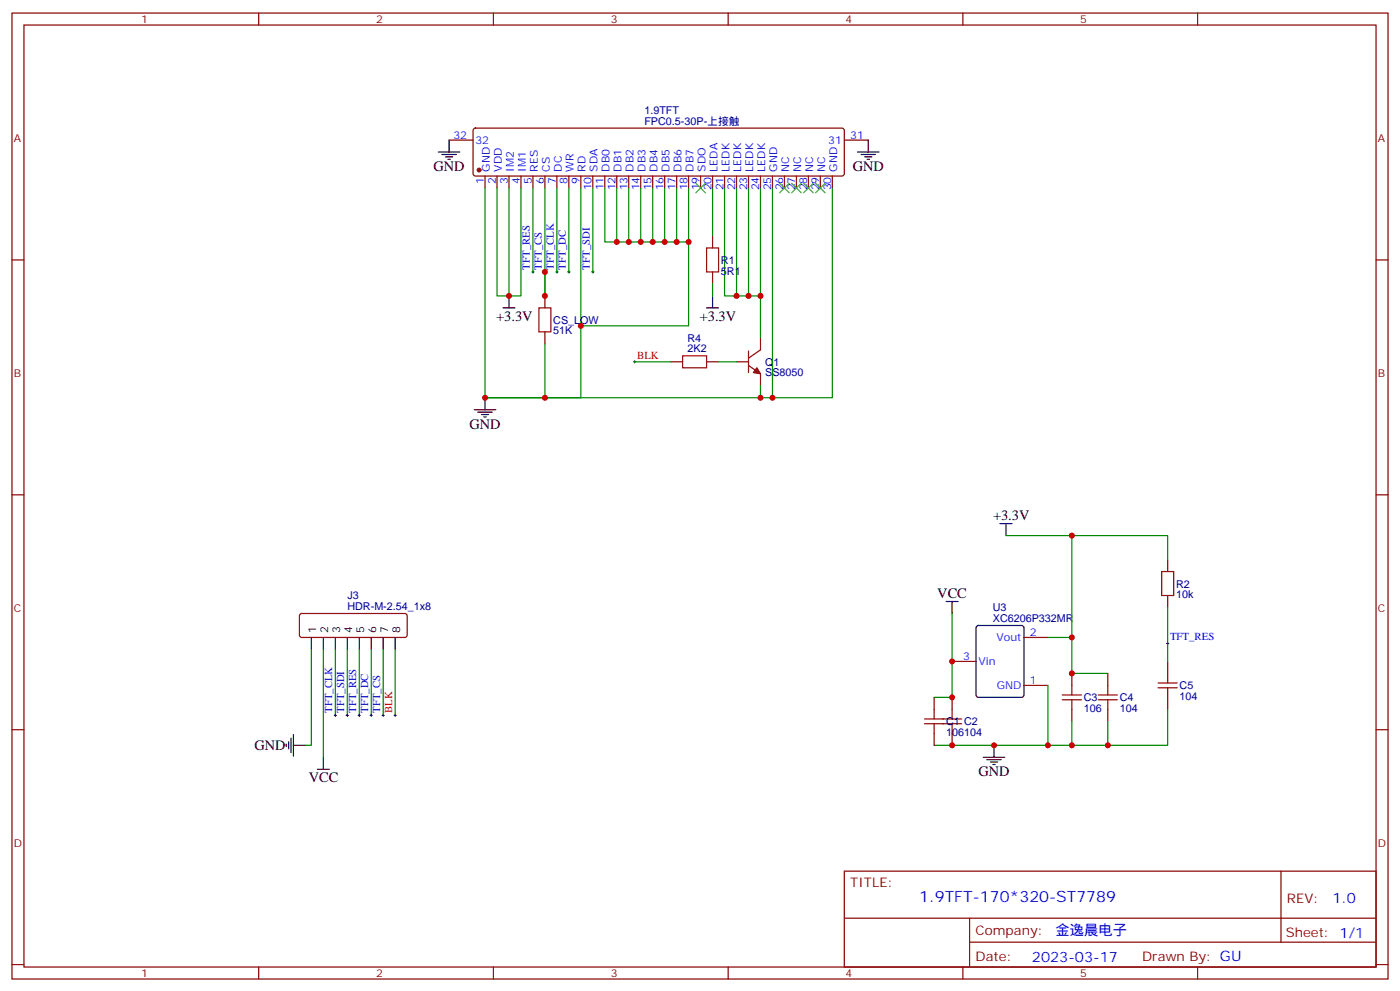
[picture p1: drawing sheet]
<svg xmlns="http://www.w3.org/2000/svg" width="412mm" height="292mm" viewBox="0 0 412 292" stroke-linecap="round" stroke-linejoin="round" font-family="sans-serif">
<g fill="none" stroke="#870000" stroke-width=".35">
<path d="M3.5 3.8h405.4v284.4h-405.4zM7.1 7.4h398.2v277.3h-398.2zM76.2 3.8v3.6M145.3 3.8v3.6M214.5 3.8v3.6M283.6 3.8v3.6M352.8 3.8v3.6M139.6 37.9l.5-.2h107.9l.5 .2 .2 .5v12.7l-.2 .5-.5 .2h-107.9l-.5-.2-.3-.5v-12.7zM132.3 41.2h7M142.9 51.8v3.6M146.4 51.8v3.6M149.9 51.8v3.6"/>
<path d="M153.5 51.8v3.6M157 51.8v3.6M160.5 51.8v3.6M164 51.8v3.6M167.6 51.8v3.6M171.1 51.8v3.6M174.6 51.8v3.6M178.2 51.8v3.6M181.7 51.8v3.6M185.2 51.8v3.6M188.7 51.8v3.6M192.3 51.8v3.6"/>
<path d="M195.8 51.8v3.6M199.3 51.8v3.6M202.8 51.8v3.6M206.4 51.8v3.6M209.9 51.8v3.6M213.4 51.8v3.6M217 51.8v3.6M220.5 51.8v3.6M224 51.8v3.6M227.5 51.8v3.6M231.1 51.8v3.6M234.6 51.8v3.6"/>
<path d="M238.1 51.8v3.6M241.7 51.8v3.6M245.2 51.8v3.6M248.7 41.2h7.1M3.5 76.5h3.6M209.9 69.5v3.5M405.3 76.5h3.6M160.5 87.1v3.5M160.5 97.7v3.5M209.9 80v3.6M224 99.4v3.6l-3.5 2.4M197.6 106.5h3.5"/>
<path d="M208.1 106.5h3.6M217 106.5h3.5M220.5 103.3v6.4M220.5 107.6l3.5 2.4v3.6M3.5 145.7h3.6M405.3 145.7h3.6M344 164.7v3.5M344 175.3v3.5M88.4 180.8l.5-.2h30.3l.5 .2 .2 .5v5.6l-.2 .5-.5 .2h-30.3l-.5-.2-.2-.5v-5.6zM280.5 194.7h7M301.6 187.6h7.1M315.7 198.2v3.6"/>
<path d="M326.3 198.2v3.6M344 194.7v3.5M3.5 214.8h3.6M275.2 205.3v3.5M275.2 215.9v3.5M280.5 205.3v3.5M280.5 215.9v3.5M301.6 201.8h7.1M315.7 208.8v3.5M326.3 208.8v3.5M344 205.3v3.5M405.3 214.8h3.6"/>
<path d="M248.7 256.4h156.6v28.3h-156.6zM377.3 256.5v20.8M248.7 270.3h156.5M285.6 277.3h119.6M285.6 270.3v14.1M3.5 284h3.6M76.2 284.7v3.5M145.3 284.7v3.5M214.5 284.7v3.5M283.6 284.7v3.5M352.8 284.7v3.5M405.3 284h3.6"/>
</g>
<g fill="#870000" stroke="#870000" stroke-width=".35">
<path d="M223 108.3l1 1.7-2.1-.3z"/>
<circle cx="141.1" cy="50.1" r=".53"/>
</g>
<g fill="none" stroke="#000" stroke-width=".35">
<path d="M129.1 44.8h6.4M130.2 45.5h4.2M131.2 46.2h2.1M131.9 46.9h.7M132.3 41.2v3.6M252.6 44.8h6.3M253.6 45.5h4.3M254.7 46.2h2.1M255.4 46.9h.7M255.8 41.2v3.6M148.2 90.6h3.5M149.9 87.1v3.5"/>
<path d="M208.1 90.6h3.6M209.9 87.1v3.5M142.9 117.1v3.5M139.7 120.6h6.3M140.8 121.3h4.2M141.8 122h2.1M142.5 122.7h.7M294.6 154.1h3.5M296.3 154.1v3.6M278.7 177.1h3.5M280.5 177.1v3.5M91.7 187.6v3.6"/>
<path d="M95.2 187.6v3.6M98.8 187.6v3.6M102.3 187.6v3.6M105.8 187.6v3.6M109.4 187.6v3.6M112.9 187.6v3.6M116.4 187.6v3.6M287.7 184.3l.5-.2h12.7l.7 .4v20.1l-.4 .6-13 .1-.6-.5-.1-20zM84.3 219v.7M85 218.3v2.2M85.7 217.3v4.2M86.4 219.4h3.6"/>
<path d="M86.4 216.2v6.4M292.8 219.4v3.5M93.5 226.4h3.5M95.2 222.9v3.5M289.6 222.9h6.4M290.7 223.6h4.2M291.7 224.3h2.2M292.5 225h.7"/>
</g>
<g fill="none" stroke="#008700" stroke-width=".35">
<path d="M142.9 55.4v61.7h28.2v-61.7M146.4 55.4v31.7h3.5M149.9 55.4v31.7h3.6v-31.7M157 55.4v24.6M160.5 55.4v31.7M164 55.4v24.6M167.6 55.4v24.6M174.6 55.4v24.6M178.2 55.4v15.8h24.6v24.7h-31.7M181.7 55.4v15.8M185.2 55.4v15.8M188.7 55.4v15.8"/>
<path d="M192.3 55.4v15.8M195.8 55.4v15.8M199.3 55.4v15.8M202.8 55.4v15.8M209.9 55.4v14.1M213.4 55.4v31.7h10.6v-31.7M217 55.4v31.7M220.5 55.4v31.7M227.5 55.4v61.7h-3.5M245.2 55.4v61.7h-17.7M209.9 83.6v3.5M224 87.1v12.3"/>
<path d="M160.5 101.2v15.9M187 106.5h10.6M211.7 106.5h5.3M224 113.6v3.5h-81.1M296.3 157.7h47.7v7M315.7 157.7v40.5h10.6M344 178.8v15.9M91.7 191.2v28.2h-1.7M95.2 191.2v31.7M98.8 191.2v19.4M102.3 191.2v19.4M105.8 191.2v19.4"/>
<path d="M109.4 191.2v19.4M112.9 191.2v19.4M116.4 191.2v19.4M280.5 180.6v24.7h-5.3M308.7 187.6h7M275.2 219.4h33.5M308.7 201.8v17.6h17.6v-7.1M315.7 212.3v7.1M344 208.8v10.6h-17.7"/>
</g>
<g fill="none" stroke="#000" stroke-width=".29">
<path d="M157 79.7v.7M160.5 79.7v.7M164 79.7v.7M167.6 79.7v.7M174.6 79.7v.7M156.6 80h.7M160.2 80h.7M163.7 80h.7M167.2 80h.7M174.3 80h.7M186.6 106.5h.7M187 106.2v.7"/>
<path d="M343.6 189.4h.7M344 189.1v.7M98.4 210.6h.7M98.8 210.2v.7M102 210.6h.7M102.3 210.2v.7M105.5 210.6h.7M105.8 210.2v.7M109 210.6h.7M109.4 210.2v.7M112.5 210.6h.7M112.9 210.2v.7"/>
<path d="M116.1 210.6h.7M116.4 210.2v.7"/>
</g>
<path d="M205 53.9l2.8 2.9M207.8 53.9l-2.8 2.9M229.7 53.9l2.8 2.9M232.5 53.9l-2.8 2.9M233.2 53.9l2.8 2.9M236 53.9l-2.8 2.9M236.7 53.9l2.8 2.9M239.5 53.9l-2.8 2.9M240.2 53.9l2.9 2.9M243.1 53.9l-2.9 2.9" fill="none" stroke="#3c3" stroke-width=".35"/>
<g fill="none" stroke="#a10000" stroke-width=".35">
<path d="M208.1 73h3.6v7h-3.6zM158.7 90.6h3.6v7.1h-3.6zM201.1 104.7h7v3.6h-7zM342.2 168.2h3.5v7.1h-3.5zM344 198.2v2.8M272.3 213h11M272.3 211.6h11M275.2 208.8v2.8M275.2 213v2.9M280.5 208.8v2.8M280.5 213v2.9M312.9 206h5.7"/>
<path d="M312.9 204.6h5.7M315.7 201.8v2.8M315.7 206v2.8M323.5 206h5.6M323.5 204.6h5.6M326.3 201.8v2.8M326.3 206v2.8M341.1 202.5h5.7M341.1 201h5.7M344 202.5v2.8"/>
</g>
<g fill="#c00">
<circle cx="149.9" cy="87.1" r=".88"/>
<circle cx="171.1" cy="95.9" r=".88"/>
<circle cx="181.7" cy="71.2" r=".88"/>
<circle cx="185.2" cy="71.2" r=".88"/>
<circle cx="188.7" cy="71.2" r=".88"/>
<circle cx="192.3" cy="71.2" r=".88"/>
<circle cx="195.8" cy="71.2" r=".88"/>
<circle cx="199.3" cy="71.2" r=".88"/>
<circle cx="202.8" cy="71.2" r=".88"/>
<circle cx="220.5" cy="87.1" r=".88"/>
<circle cx="217" cy="87.1" r=".88"/>
<circle cx="224" cy="87.1" r=".88"/>
<circle cx="142.9" cy="117.1" r=".88"/>
<circle cx="224" cy="117.1" r=".88"/>
<circle cx="227.5" cy="117.1" r=".88"/>
<circle cx="292.8" cy="219.4" r=".88"/>
<circle cx="280.5" cy="219.4" r=".88"/>
<circle cx="308.7" cy="219.4" r=".88"/>
<circle cx="315.7" cy="198.2" r=".88"/>
<circle cx="315.7" cy="187.6" r=".88"/>
<circle cx="315.7" cy="157.7" r=".88"/>
<circle cx="280.5" cy="205.3" r=".88"/>
<circle cx="315.7" cy="219.4" r=".88"/>
<circle cx="326.3" cy="219.4" r=".88"/>
<circle cx="280.5" cy="194.7" r=".88"/>
<circle cx="160.5" cy="80" r=".88"/>
<circle cx="160.5" cy="87.1" r=".88"/>
<circle cx="160.5" cy="117.1" r=".88"/>
</g>
<text font-size="4.6" fill="#00f" x="270.8" y="265.5">1.9TFT-170*320-ST7789</text>
<g font-size="4.2">
<text x="127.7" y="50.4">GND</text>
<text x="251.2" y="50.4">GND</text>
<text x="146.2" y="94.6">+3.3V</text>
<text x="206.1" y="94.6">+3.3V</text>
<text x="138.3" y="126.3">GND</text>
<text x="292.5" y="153">+3.3V</text>
<text x="276.1" y="176">VCC</text>
<text x="75" y="220.8">GND</text>
<text x="91" y="230.3">VCC</text>
<text x="288.2" y="228.6">GND</text>
</g>
<g font-size="4.2" fill="#00f">
<text x="392.5" y="265.7">1.0</text>
<text x="310.9" y="275.3">金逸晨电子</text>
<text x="304" y="283.1">2023-03-17</text>
</g>
<g font-size="3.9" fill="#800">
<text x="250.5" y="261">TITLE:</text>
<text x="379.1" y="265.7">REV:</text>
<text x="287.4" y="275.2">Company:</text>
<text x="378.7" y="275.8">Sheet: 1/1</text>
<text x="287.4" y="282.9">Date:</text>
<text x="336.4" y="283">Drawn By: GU</text>
</g>
<g font-size="3.2" fill="#800">
<text x="41.6" y="6.8">1</text>
<text x="110.8" y="6.8">2</text>
<text x="179.9" y="6.8">3</text>
<text x="249.1" y="6.8">4</text>
<text x="318.2" y="6.8">5</text>
<text x="4.1" y="41.9">A</text>
<text x="405.9" y="41.9">A</text>
<text x="4.1" y="111.1">B</text>
<text x="405.9" y="111.1">B</text>
<text x="4.1" y="180.2">C</text>
<text x="405.9" y="180.2">C</text>
<text x="4.1" y="249.4">D</text>
<text x="405.9" y="249.4">D</text>
<text x="41.6" y="287.7">1</text>
<text x="110.8" y="287.7">2</text>
<text x="179.9" y="287.7">3</text>
<text x="249.1" y="287.7">4</text>
<text x="318.2" y="287.7">5</text>
</g>
<g font-size="3.2" fill="#000080">
<text x="189.8" y="33.5">1.9TFT</text>
<text x="189.8" y="36.7">FPC0.5-30P-上接触</text>
<text x="212.4" y="77.7">R1</text>
<text x="212.4" y="80.8">5R1</text>
<text x="163" y="95.3">CS_LOW</text>
<text x="163" y="98.4">51K</text>
<text x="202.5" y="100.6">R4</text>
<text x="202.5" y="103.7">2K2</text>
<text x="225.4" y="107.7">Q1</text>
<text x="225.4" y="110.8">SS8050</text>
<text x="346.4" y="173">R2</text>
<text x="102.3" y="179.5">HDR-M-2.54_1x8</text>
<text x="102.3" y="176.4">J3</text>
<text x="292.5" y="179.9">U3</text>
<text x="346.4" y="176.1">10k</text>
<text x="292.5" y="183.1">XC6206P332MR</text>
<text x="347.5" y="202.9">C5</text>
<text x="319.3" y="209.6">106</text>
<text x="319.3" y="206.4">C3</text>
<text x="329.8" y="209.6">104</text>
<text x="329.9" y="206.4">C4</text>
<text x="347.5" y="206.1">104</text>
<text x="278.7" y="213.5">C1 C2</text>
<text x="278.7" y="216.7">106104</text>
</g>
<g font-size="3.2" fill="#00f">
<text x="133.6" y="40.9">32</text>
<text x="250.5" y="40.9">31</text>
<text x="140.1" y="42.3">32</text>
<text x="244" y="42.3">31</text>
<text x="144.3" y="50.5" transform="rotate(-90 144.3 50.5)">GND</text>
<text x="147.8" y="50.5" transform="rotate(-90 147.8 50.5)">VDD</text>
<text x="151.3" y="50.5" transform="rotate(-90 151.3 50.5)">IM2</text>
<text x="154.9" y="50.5" transform="rotate(-90 154.9 50.5)">IM1</text>
<text x="158.4" y="50.5" transform="rotate(-90 158.4 50.5)">RES</text>
<text x="161.9" y="50.5" transform="rotate(-90 161.9 50.5)">CS</text>
<text x="165.5" y="50.5" transform="rotate(-90 165.5 50.5)">DC</text>
<text x="169" y="50.5" transform="rotate(-90 169 50.5)">WR</text>
<text x="172.5" y="50.5" transform="rotate(-90 172.5 50.5)">RD</text>
<text x="176" y="50.5" transform="rotate(-90 176 50.5)">SDA</text>
<text x="179.6" y="50.5" transform="rotate(-90 179.6 50.5)">DB0</text>
<text x="183.1" y="50.5" transform="rotate(-90 183.1 50.5)">DB1</text>
<text x="186.6" y="50.5" transform="rotate(-90 186.6 50.5)">DB2</text>
<text x="190.1" y="50.5" transform="rotate(-90 190.1 50.5)">DB3</text>
<text x="193.7" y="50.5" transform="rotate(-90 193.7 50.5)">DB4</text>
<text x="197.2" y="50.5" transform="rotate(-90 197.2 50.5)">DB5</text>
<text x="200.7" y="50.5" transform="rotate(-90 200.7 50.5)">DB6</text>
<text x="204.3" y="50.5" transform="rotate(-90 204.3 50.5)">DB7</text>
<text x="207.8" y="50.5" transform="rotate(-90 207.8 50.5)">SDO</text>
<text x="211.3" y="50.5" transform="rotate(-90 211.3 50.5)">LEDA</text>
<text x="214.8" y="50.5" transform="rotate(-90 214.8 50.5)">LEDK</text>
<text x="218.4" y="50.5" transform="rotate(-90 218.4 50.5)">LEDK</text>
<text x="221.9" y="50.5" transform="rotate(-90 221.9 50.5)">LEDK</text>
<text x="225.4" y="50.5" transform="rotate(-90 225.4 50.5)">LEDK</text>
<text x="229" y="50.5" transform="rotate(-90 229 50.5)">GND</text>
<text x="232.5" y="50.5" transform="rotate(-90 232.5 50.5)">NC</text>
<text x="236" y="50.5" transform="rotate(-90 236 50.5)">NC</text>
<text x="239.5" y="50.5" transform="rotate(-90 239.5 50.5)">NC</text>
<text x="243.1" y="50.5" transform="rotate(-90 243.1 50.5)">NC</text>
<text x="246.6" y="50.5" transform="rotate(-90 246.6 50.5)">GND</text>
<text x="142.5" y="54" transform="rotate(-90 142.5 54)">1</text>
<text x="146" y="54" transform="rotate(-90 146 54)">2</text>
<text x="149.6" y="54" transform="rotate(-90 149.6 54)">3</text>
<text x="153.1" y="54" transform="rotate(-90 153.1 54)">4</text>
<text x="156.6" y="54" transform="rotate(-90 156.6 54)">5</text>
<text x="160.2" y="54" transform="rotate(-90 160.2 54)">6</text>
<text x="163.7" y="54" transform="rotate(-90 163.7 54)">7</text>
<text x="167.2" y="54" transform="rotate(-90 167.2 54)">8</text>
<text x="170.7" y="54" transform="rotate(-90 170.7 54)">9</text>
<text x="174.3" y="56" transform="rotate(-90 174.3 56)">10</text>
<text x="177.8" y="56" transform="rotate(-90 177.8 56)">11</text>
<text x="181.3" y="56" transform="rotate(-90 181.3 56)">12</text>
<text x="184.9" y="56" transform="rotate(-90 184.9 56)">13</text>
<text x="188.4" y="56" transform="rotate(-90 188.4 56)">14</text>
<text x="191.9" y="56" transform="rotate(-90 191.9 56)">15</text>
<text x="195.4" y="56" transform="rotate(-90 195.4 56)">16</text>
<text x="199" y="56" transform="rotate(-90 199 56)">17</text>
<text x="202.5" y="56" transform="rotate(-90 202.5 56)">18</text>
<text x="206" y="56" transform="rotate(-90 206 56)">19</text>
<text x="209.5" y="56" transform="rotate(-90 209.5 56)">20</text>
<text x="213.1" y="56" transform="rotate(-90 213.1 56)">21</text>
<text x="216.6" y="56" transform="rotate(-90 216.6 56)">22</text>
<text x="220.1" y="56" transform="rotate(-90 220.1 56)">23</text>
<text x="223.7" y="56" transform="rotate(-90 223.7 56)">24</text>
<text x="227.2" y="56" transform="rotate(-90 227.2 56)">25</text>
<text x="230.7" y="56" transform="rotate(-90 230.7 56)">26</text>
<text x="234.2" y="56" transform="rotate(-90 234.2 56)">27</text>
<text x="237.8" y="56" transform="rotate(-90 237.8 56)">28</text>
<text x="241.3" y="56" transform="rotate(-90 241.3 56)">29</text>
<text x="244.8" y="56" transform="rotate(-90 244.8 56)">30</text>
<text x="156.1" y="79.3" transform="rotate(-90 156.1 79.3)">TFT_RES</text>
<text x="159.6" y="79.3" transform="rotate(-90 159.6 79.3)">TFT_CS</text>
<text x="163.2" y="79.3" transform="rotate(-90 163.2 79.3)">TFT_CLK</text>
<text x="166.7" y="79.3" transform="rotate(-90 166.7 79.3)">TFT_DC</text>
<text x="173.7" y="79.3" transform="rotate(-90 173.7 79.3)">TFT_SDI</text>
<text x="293.6" y="188.7">Vout</text>
<text x="303.4" y="187.3">2</text>
<text x="344.7" y="188.5">TFT_RES</text>
<text x="283.7" y="194.3">3</text>
<text x="288.2" y="195.8">Vin</text>
<text x="293.6" y="202.8">GND</text>
<text x="303.4" y="201.4">1</text>
<text x="97.9" y="209.9" transform="rotate(-90 97.9 209.9)">TFT_CLK</text>
<text x="101.4" y="209.9" transform="rotate(-90 101.4 209.9)">TFT_SDI</text>
<text x="104.9" y="209.9" transform="rotate(-90 104.9 209.9)">TFT_RES</text>
<text x="108.5" y="209.9" transform="rotate(-90 108.5 209.9)">TFT_DC</text>
<text x="112" y="209.9" transform="rotate(-90 112 209.9)">TFT_CS</text>
</g>
<g font-size="3.2" fill="#f00">
<text x="187.7" y="105.6">BLK</text>
<text x="115.5" y="209.9" transform="rotate(-90 115.5 209.9)">BLK</text>
</g>
<g font-size="3.2">
<text x="93.1" y="186.3" transform="rotate(-90 93.1 186.3)">1</text>
<text x="96.7" y="186.3" transform="rotate(-90 96.7 186.3)">2</text>
<text x="100.2" y="186.3" transform="rotate(-90 100.2 186.3)">3</text>
<text x="103.7" y="186.3" transform="rotate(-90 103.7 186.3)">4</text>
<text x="107.2" y="186.3" transform="rotate(-90 107.2 186.3)">5</text>
<text x="110.8" y="186.3" transform="rotate(-90 110.8 186.3)">6</text>
<text x="114.3" y="186.3" transform="rotate(-90 114.3 186.3)">7</text>
<text x="117.8" y="186.3" transform="rotate(-90 117.8 186.3)">8</text>
</g>
</svg>
